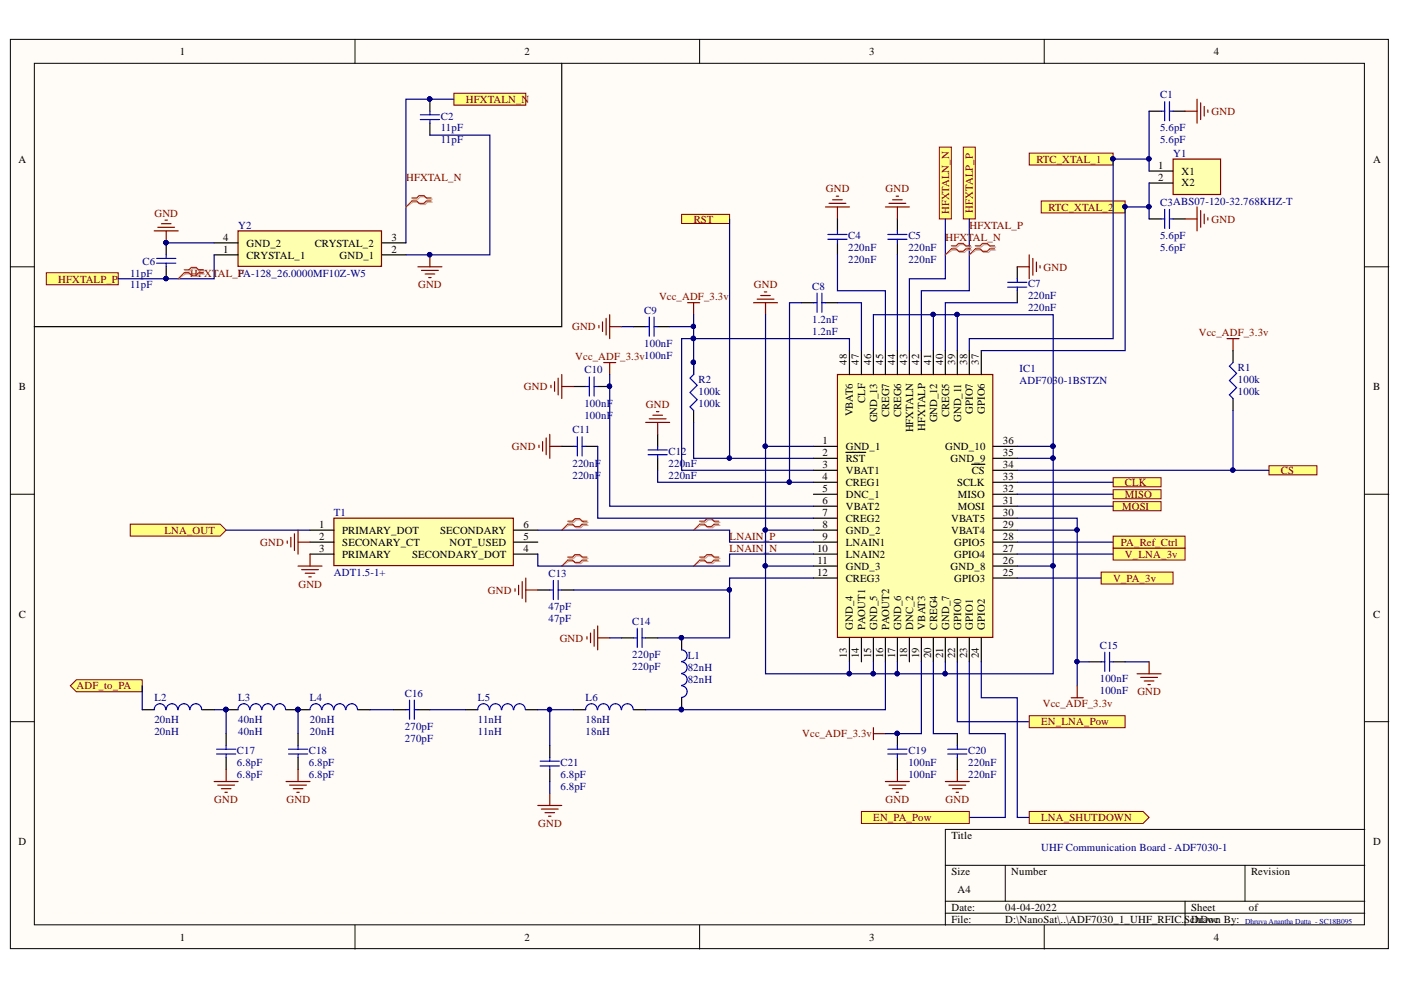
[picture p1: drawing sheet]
<svg xmlns="http://www.w3.org/2000/svg" width="297mm" height="210mm" viewBox="0 0 297 210" stroke-linecap="round" stroke-linejoin="round" font-family="sans-serif">
<g fill="#fffcf8" stroke="#000" stroke-width=".21">
<path d="M2.2 8.3h292.2v192.8h-292.2z"/>
<path d="M7.3 13.4h282v182.7h-282z"/>
</g>
<g fill="none" stroke="#000" stroke-width=".21">
<path d="M75.3 8.3v5.1M148.3 8.3v5.1M221.4 8.3v5.1M2.2 56.6h5.1M289.4 56.6h5.1M2.2 104.8h5.1M289.4 104.8h5.1M2.2 153h5.1M289.4 153h5.1M289.4 175.9h-89v20.3M75.3 196.2v5M148.3 196.2v5"/>
<path d="M200.4 183.5h89M200.4 191.1h89M200.4 193.6h89M213.1 183.5v7.6M221.4 196.2v5M251.3 191.1v5.1M264 183.5v7.6"/>
</g>
<g fill="none" stroke="#800000" stroke-width=".25">
<path d="M175 43.9h5.1M175.8 43.1h3.5M176.5 42.4h2.1M177.3 41.6h.5M177.6 43.9v2.5M187.7 43.9h5.1M188.5 43.1h3.5M189.2 42.4h2.1M190 41.6h.5M190.3 43.9v2.5M215.7 56.6h2.5M218.2 54v5.1"/>
<path d="M219 54.8v3.5M219.7 55.6v2M220.5 56.3v.5M119.1 79.4v5.1M127 69v.5M127.7 68.2v2.1M128 76.9h2.5M128.5 67.5v3.5M129.3 66.7v5.1M129.3 76.9v2.5M129.3 69.3h2.5M145.8 64.2h2.5"/>
<path d="M147.1 64.2v2.5M159.8 64.2h5M160.5 63.4h3.6M161.3 62.7h2M162.1 61.9h.5M162.3 64.2v2.5M114.3 94.4v.5M115 93.6v2.1M115.8 92.9v3.5M116.6 92.1v5.1M116.6 94.6h2.5M116.8 81.7v.5"/>
<path d="M117.6 80.9v2.1M118.3 80.2v3.5M119.1 81.9h2.5M136.9 89.6h5.1M137.7 88.8h3.5M138.4 88h2.1M139.2 87.3h.5M139.4 89.6v2.5M124.4 135v.5M125.2 134.2v2.1M126 133.5v3.5M126.7 132.7v5.1"/>
<path d="M126.7 135.2h2.6M45.4 165.7h5.1M46.2 166.5h3.5M46.9 167.2h2.1M47.7 168h.5M47.9 163.2v2.5M60.7 165.7h5M61.4 166.5h3.6M62.2 167.2h2M62.9 168h.5M63.2 163.2v2.5M114 170.8h5.1"/>
<path d="M114.8 171.5h3.5M115.5 172.3h2.1M116.3 173.1h.5M116.6 168.2v2.6M187.7 165.7h5.1M188.5 166.5h3.5M189.2 167.2h2.1M190 168h.5M190.3 163.2v2.5M200.4 165.7h5.1M201.2 166.5h3.5M202 167.2h2"/>
<path d="M202.7 168h.5M203 163.2v2.5"/>
</g>
<g fill="none" stroke="#000" stroke-width=".25">
<path d="M177.6 46.4v2.6M177.6 51.5v2.5M190.3 46.4v2.6M190.3 51.5v2.5M215.7 56.6v2.5M134.4 69.3h2.5M139.4 69.3h2.6M169.9 64.2h2.6M175 64.2h2.6M215.7 61.6v2.6M119.1 94.6h2.5M121.6 81.9h2.6"/>
<path d="M124.2 94.6h2.5M126.7 81.9h2.6M139.4 92.1v2.5M139.4 97.2v2.5M131.8 135.2h2.6M136.9 135.2h2.5M144.5 135.2v2.6M30.2 150.5h2.5M42.9 150.5h2.5M47.9 150.5h2.6M47.9 155.6v2.5M60.7 150.5h5"/>
<path d="M63.2 155.6v2.5M75.9 150.5h2.5M83.5 150.5h2.6M88.6 150.5h2.5M98.8 150.5h2.5M111.5 150.5h2.5M116.6 158.1v2.5M121.6 150.5h2.6M134.4 150.5h2.5M144.5 147.9v2.6M190.3 155.6v2.5M203 155.6v2.5"/>
<path d="M47.9 160.6v2.6M63.2 160.6v2.6M116.6 163.2v2.5M190.3 160.6v2.6M203 160.6v2.6"/>
</g>
<g fill="none" stroke="#00f" stroke-width=".25">
<path d="M175.5 49.7h4.1M175.5 50.7h4.1M177.6 49v.7M177.6 50.7v.8M188.2 49.7h4.1M188.2 50.7h4.1M190.3 49v.7M190.3 50.7v.8M213.6 59.9h4.1M215.7 59.1v.8M124.9 79.9v4.1M126 79.9v4.1"/>
<path d="M136.9 69.3h.8M137.7 67.2v4.1M138.7 67.2v4.1M138.7 69.3h.7M172.5 64.2h.7M173.2 62.2v4M174.3 62.2v4M174.3 64.2h.7M213.6 60.9h4.1M215.7 60.9v.7M121.6 94.6h.8M122.4 92.6v4.1"/>
<path d="M123.4 92.6v4.1M123.4 94.6h.8M124.2 81.9h.7M126 81.9h.7M137.4 95.4h4.1M137.4 96.4h4.1M139.4 94.6v.8M139.4 96.4v.8M134.4 135.2h.7M135.1 133.2v4.1M136.1 133.2v4.1M136.1 135.2h.8"/>
<path d="M144.5 137.8a1.23 1.23 0 0 1 1.2 1.2 1.23 1.23 0 0 1-1.2 1.2M35.1 150.5a1.22 1.22 0 0 0-1.2-1.3 1.22 1.22 0 0 0-1.2 1.3M37.7 150.5a1.22 1.22 0 0 0-1.2-1.3 1.22 1.22 0 0 0-1.3 1.3M40.2 150.5a1.22 1.22 0 0 0-1.2-1.3 1.22 1.22 0 0 0-1.2 1.3M42.8 150.5a1.23 1.23 0 0 0-1.3-1.3 1.23 1.23 0 0 0-1.2 1.3M45.9 158.9h4.1M45.9 159.9h4.1M47.9 158.1v.8M47.9 159.9v.7M52.9 150.5a1.23 1.23 0 0 0-1.2-1.3 1.23 1.23 0 0 0-1.2 1.3M55.5 150.5a1.22 1.22 0 0 0-1.3-1.3 1.22 1.22 0 0 0-1.2 1.3M58 150.5a1.22 1.22 0 0 0-1.2-1.3 1.22 1.22 0 0 0-1.2 1.3"/>
<path d="M60.5 150.5a1.22 1.22 0 0 0-1.2-1.3 1.22 1.22 0 0 0-1.2 1.3M61.2 158.9h4M61.2 159.9h4M63.2 158.1v.8M63.2 159.9v.7M68.2 150.5a1.22 1.22 0 0 0-1.2-1.3 1.22 1.22 0 0 0-1.3 1.3M70.7 150.5a1.22 1.22 0 0 0-1.2-1.3 1.22 1.22 0 0 0-1.2 1.3M73.3 150.5a1.23 1.23 0 0 0-1.3-1.3 1.23 1.23 0 0 0-1.2 1.3M75.8 150.5a1.22 1.22 0 0 0-1.2-1.3 1.22 1.22 0 0 0-1.2 1.3M86.1 150.5h.7M86.8 148.4v4.1M87.8 148.4v4.1"/>
<path d="M87.8 150.5h.8M103.8 150.5a1.23 1.23 0 0 0-1.3-1.3 1.23 1.23 0 0 0-1.2 1.3M106.3 150.5a1.23 1.23 0 0 0-1.2-1.3 1.23 1.23 0 0 0-1.3 1.3M108.8 150.5a1.22 1.22 0 0 0-1.2-1.3 1.22 1.22 0 0 0-1.2 1.3M111.4 150.5a1.22 1.22 0 0 0-1.2-1.3 1.22 1.22 0 0 0-1.3 1.3M126.6 150.5a1.23 1.23 0 0 0-1.2-1.3 1.23 1.23 0 0 0-1.2 1.3M129.2 150.5a1.22 1.22 0 0 0-1.3-1.3 1.22 1.22 0 0 0-1.2 1.3M131.7 150.5a1.22 1.22 0 0 0-1.2-1.3 1.22 1.22 0 0 0-1.2 1.3M134.3 150.5a1.23 1.23 0 0 0-1.3-1.3 1.23 1.23 0 0 0-1.2 1.3M144.5 140.3a1.22 1.22 0 0 1 1.2 1.2 1.22 1.22 0 0 1-1.2 1.3M144.5 142.9a1.22 1.22 0 0 1 1.2 1.2 1.22 1.22 0 0 1-1.2 1.2M144.5 145.4a1.23 1.23 0 0 1 1.2 1.2 1.23 1.23 0 0 1-1.2 1.3"/>
<path d="M188.2 158.9h4.1M188.2 159.9h4.1M190.3 158.1v.8M190.3 159.9v.7M200.9 158.9h4.1M200.9 159.9h4.1M203 158.1v.8M203 159.9v.7M114.5 162.4h4.1M114.5 161.4h4.1M116.6 160.6v.8M116.6 162.4v.8"/>
</g>
<g fill="#000080" stroke="#000080" stroke-width=".21">
<circle cx="144.5" cy="135.2" r=".46"/>
<circle cx="144.5" cy="150.4" r=".46"/>
<circle cx="47.9" cy="150.4" r=".47"/>
<circle cx="63.1" cy="150.4" r=".46"/>
<circle cx="129.2" cy="81.9" r=".46"/>
<circle cx="190.2" cy="155.5" r=".46"/>
</g>
<g fill="#ffff80" stroke="#800000" stroke-width=".21">
<path d="M236 106.4h10.2v1.9h-10.2z" fill-rule="evenodd"/>
<path d="M236 103.8h10.2v2h-10.2z" fill-rule="evenodd"/>
<path d="M269 98.8h10.2v1.9h-10.2z" fill-rule="evenodd"/>
<path d="M236 101.3h10.2v1.9h-10.2z" fill-rule="evenodd"/>
<path d="M144.5 45.5h10.2v1.9h-10.2z" fill-rule="evenodd"/>
<path d="M9.8 57.8h15.3v2.6h-15.3z" fill-rule="evenodd"/>
<path d="M96.2 19.8h15.3v2.5h-15.3z" fill-rule="evenodd"/>
</g>
<path d="M91.1 21v2.6M91.1 26.1v2.6M35.2 51.5v2.5M35.2 56.6v2.5" fill="none" stroke="#000" stroke-width=".25"/>
<g fill="#000080" stroke="#000080" stroke-width=".21">
<circle cx="35.2" cy="51.4" r=".46"/>
<circle cx="35.2" cy="59.1" r=".46"/>
<circle cx="91.1" cy="21" r=".46"/>
</g>
<path d="M89.1 24.3h4.1M89.1 25.4h4.1M91.1 23.6v.7M91.1 25.4v.7M33.2 55.8h4.1M33.2 54.8h4.1M35.2 54v.8M35.2 55.8v.8" fill="none" stroke="#00f" stroke-width=".25"/>
<g fill="#ffff80" stroke="#800000" stroke-width=".21">
<path d="M236 116.2h15.3v2.6h-15.3z" fill-rule="evenodd"/>
<path d="M233.5 121.3h15.2v2.5h-15.2z" fill-rule="evenodd"/>
</g>
<path d="M185.2 154.3v2.5M185.2 155.6h2.5" fill="none" stroke="#800000" stroke-width=".25"/>
<path d="M230.9 140.3h2.6M236 140.3h2.6" fill="none" stroke="#000" stroke-width=".25"/>
<path d="M234.2 138.3v4.1M235.2 138.3v4.1M233.5 140.3h.7M235.2 140.3h.8" fill="none" stroke="#00f" stroke-width=".25"/>
<g fill="#ffff80" stroke="#800000" stroke-width=".21">
<path d="M199.2 31.2h2.5v15.2h-2.5z" fill-rule="evenodd"/>
<path d="M204.2 31.2h2.6v15.2h-2.6z" fill-rule="evenodd"/>
</g>
<path d="M177.6 79.4h32.9v55.7h-32.9z" fill="#ffffb0" stroke="#800000" stroke-width=".25"/>
<g fill="none" stroke="#000" stroke-width=".25">
<path d="M180.1 74.3v5.1M182.6 74.3v5.1M185.2 74.3v5.1M187.7 74.3v5.1M190.3 74.3v5.1M192.8 74.3v5.1M195.3 74.3v5.1M197.9 74.3v5.1M200.4 74.3v5.1M203 74.3v5.1M205.5 74.3v5.1M208.1 74.3v5.1"/>
<path d="M172.5 94.6h5.1M172.5 97.2h5.1M172.5 99.7h5.1M179.3 95.9h4.3M206 98.4h2.8M210.6 94.6h5.1M210.6 97.2h5.1M210.6 99.7h5.1M172.5 102.3h5.1M172.5 104.8h5.1M172.5 107.3h5.1M172.5 109.9h5.1"/>
<path d="M172.5 112.4h5.1M172.5 114.9h5.1M172.5 117.5h5.1M210.6 102.3h5.1M210.6 104.8h5.1M210.6 107.3h5.1M210.6 109.9h5.1M210.6 112.4h5.1M210.6 114.9h5.1M210.6 117.5h5.1M114 125.1h2.6M119.1 125.1h2.5"/>
<path d="M172.5 120h5.1M172.5 122.6h5.1M180.1 135.2v5.1M182.6 135.2v5.1M185.2 135.2v5.1M187.7 135.2v5.1M190.3 135.2v5.1M192.8 135.2v5.1M195.3 135.2v5.1M197.9 135.2v5.1M200.4 135.2v5.1M203 135.2v5.1"/>
<path d="M205.5 135.2v5.1M208.1 135.2v5.1M210.6 120h5.1M210.6 122.6h5.1"/>
</g>
<path d="M148.6 110.8h1l.5-.6h1l.5 .6h1.1M148.6 111.4h1l.5 .5h1l.5-.5h1.1M148.6 118.4h1l.5-.5h1l.5 .5h1.1M148.6 119h1l.5 .5h1l.5-.5h1.1" fill="none" stroke="#d0a19e" stroke-width=".25"/>
<path d="M148.6 111.4l-1.5 1M148.6 119l-1.5 1" fill="none" stroke="#d0a19e" stroke-width=".21"/>
<path d="M148.3 110.5h1l.6-.5h1l.5 .5h1M148.3 111.1h1l.6 .5h1l.5-.5h1M148.3 118.1h1l.6-.5h1l.5 .5h1M148.3 118.8h1l.6 .5h1l.5-.5h1" fill="none" stroke="#f00" stroke-width=".25"/>
<path d="M148.3 111.1l-1.2 1.3M148.3 118.8l-1.2 1.2" fill="none" stroke="#f00" stroke-width=".21"/>
<path d="M116.6 125.1h.7M117.3 123.1v4M118.3 123.1v4M118.3 125.1h.8" fill="none" stroke="#00f" stroke-width=".25"/>
<path d="M260.2 71.8h2.5M261.4 71.8v2.5M109.2 124.8v.5M110 124.1v2M110.7 123.3v3.6M111.5 122.6v5M111.5 125.1h2.5M241.1 142.9h5.1M241.9 143.6h3.5M242.6 144.4h2M243.4 145.1h.5M243.6 140.3v2.6" fill="none" stroke="#800000" stroke-width=".25"/>
<path d="M248.7 33.7h10.1v7.5h-10.1z" fill="#ffffb0" stroke="#800000" stroke-width=".25"/>
<path d="M243.6 36.3h5.1M243.6 38.8h5.1M243.6 23.6h2.6M248.7 23.6h2.6M243.6 46.4h2.6M248.7 46.4h2.6" fill="none" stroke="#000" stroke-width=".25"/>
<path d="M246.2 23.6h.7M246.9 21.5v4.1M248 21.5v4.1M248 23.6h.7M246.2 46.4h.7M246.9 44.4v4M248 44.4v4M248 46.4h.7" fill="none" stroke="#00f" stroke-width=".25"/>
<path d="M251.3 23.6h2.5M253.8 21v5.1M254.6 21.8v3.6M255.3 22.6v2M256.1 23.3v.5M251.3 46.4h2.5M253.8 43.9v5.1M254.6 44.6v3.6M255.3 45.4v2M256.1 46.2v.5" fill="none" stroke="#800000" stroke-width=".25"/>
<path d="M50.5 49h30.4v7.5h-30.4z" fill="#ffffb0" stroke="#800000" stroke-width=".25"/>
<path d="M45.4 54h5.1M45.4 51.5h5.1M81 54h5.1M81 51.5h5.1" fill="none" stroke="#000" stroke-width=".25"/>
<path d="M32.7 49h5.1M33.5 48.2h3.5M34.2 47.4h2.1M35 46.7h.5M35.2 49v2.5M88.6 56.6h5.1M89.4 57.3h3.5M90.1 58.1h2.1M90.9 58.9h.5M91.1 54v2.6" fill="none" stroke="#800000" stroke-width=".25"/>
<g fill="#000080" stroke="#000080" stroke-width=".21">
<circle cx="35.2" cy="51.4" r=".46"/>
<circle cx="91.1" cy="54" r=".47"/>
</g>
<g fill="#ffff80" stroke="#800000" stroke-width=".21">
<path d="M14.9 145.4l1.3-1.3h14v2.6h-14z" fill-rule="evenodd"/>
<path d="M218.2 32.5h17.8v2.5h-17.8z" fill-rule="evenodd"/>
</g>
<circle cx="236" cy="33.7" r=".46" fill="#000080" stroke="#000080" stroke-width=".21"/>
<path d="M220.8 42.6h17.8v2.5h-17.8z" fill-rule="evenodd" fill="#ffff80" stroke="#800000" stroke-width=".21"/>
<circle cx="238.5" cy="43.8" r=".46" fill="#000080" stroke="#000080" stroke-width=".21"/>
<path d="M70.8 109.9h38v10h-38z" fill="#ffffb0" stroke="#800000" stroke-width=".25"/>
<path d="M65.7 112.4h5.1M65.7 114.9h5.1M65.7 117.5h5.1M108.9 112.4h5.1M108.9 114.9h5.1M108.9 117.5h5.1" fill="none" stroke="#000" stroke-width=".25"/>
<path d="M60.9 114.7v.5M61.7 113.9v2.1M62.4 113.2v3.5M63.2 112.4v5.1M63.2 114.9h2.5M65.7 117.5v2.5M63.2 120h5.1M64 120.8h3.5M64.7 121.5h2.1M65.5 122.3h.5" fill="none" stroke="#800000" stroke-width=".25"/>
<path d="M27.6 111.1h19.1l1.2 1.3-1.2 1.3h-19.1z" fill-rule="evenodd" fill="#ffff80" stroke="#800000" stroke-width=".21"/>
<path d="M119.1 13.4v55.9h-111.8M147.1 76.9v2.5M261.4 74.3v2.6M147.1 87v2.6M261.4 84.5v2.5" fill="none" stroke="#000" stroke-width=".25"/>
<g fill="#000080" stroke="#000080" stroke-width=".21">
<circle cx="147" cy="76.8" r=".46"/>
<circle cx="162.2" cy="94.6" r=".47"/>
<circle cx="162.3" cy="112.4" r=".46"/>
<circle cx="162.3" cy="120" r=".46"/>
<circle cx="180" cy="142.8" r=".46"/>
<circle cx="190.2" cy="142.8" r=".46"/>
<circle cx="185.1" cy="142.8" r=".46"/>
<circle cx="200.4" cy="142.8" r=".46"/>
<circle cx="223.2" cy="94.6" r=".47"/>
<circle cx="223.2" cy="97.1" r=".46"/>
<circle cx="223.2" cy="120" r=".46"/>
<circle cx="197.8" cy="66.7" r=".46"/>
<circle cx="202.9" cy="66.7" r=".46"/>
<circle cx="154.6" cy="125.1" r=".46"/>
<circle cx="144.5" cy="135.2" r=".46"/>
<circle cx="144.5" cy="150.4" r=".46"/>
<circle cx="116.5" cy="150.4" r=".46"/>
<circle cx="63.1" cy="150.4" r=".46"/>
<circle cx="47.9" cy="150.4" r=".47"/>
<circle cx="147" cy="71.8" r=".46"/>
<circle cx="147" cy="69.2" r=".46"/>
<circle cx="167.3" cy="102.2" r=".46"/>
<circle cx="129.2" cy="81.9" r=".46"/>
<circle cx="190.2" cy="155.5" r=".46"/>
<circle cx="261.4" cy="99.7" r=".46"/>
<circle cx="228.3" cy="140.3" r=".46"/>
<circle cx="228.3" cy="112.4" r=".46"/>
<circle cx="35.2" cy="59.1" r=".46"/>
<circle cx="91.1" cy="21" r=".46"/>
<circle cx="91.1" cy="54" r=".47"/>
<circle cx="236" cy="33.7" r=".46"/>
<circle cx="243.6" cy="33.7" r=".46"/>
<circle cx="238.5" cy="43.8" r=".46"/>
<circle cx="243.6" cy="43.8" r=".46"/>
<circle cx="35.2" cy="51.4" r=".46"/>
<circle cx="154.6" cy="97.1" r=".46"/>
</g>
<path d="M147.1 79.4l-.8 .8 1.5 1.5-1.5 1.5 1.5 1.5-1.5 1.6 .8 .7M261.4 76.9l-.7 .7 1.5 1.6-1.5 1.5 1.5 1.5-1.5 1.5 .7 .8" fill="none" stroke="#00f" stroke-width=".25"/>
<path d="M202 52.4h1l.5-.5h1l.5 .5h1M202 53h1l.5 .5h1l.5-.5h1M207 52.4h1.1l.5-.5h1l.5 .5h1M207 53h1.1l.5 .5h1l.5-.5h1M120.6 110.8h1l.6-.6h1l.5 .6h1M120.6 111.4h1l.6 .5h1l.5-.5h1M120.6 118.4h1l.6-.5h1l.5 .5h1M120.6 119h1l.6 .5h1l.5-.5h1" fill="none" stroke="#d0a19e" stroke-width=".25"/>
<path d="M202 53l-1.6 1M207 53l-1.5 1M120.6 111.4l-1.5 1M120.6 119l-1.5 1" fill="none" stroke="#d0a19e" stroke-width=".21"/>
<path d="M201.7 52.1h1l.5-.5h1l.5 .5h1.1M201.7 52.8h1l.5 .5h1l.5-.5h1.1M206.8 52.1h1l.5-.5h1l.5 .5h1M206.8 52.8h1l.5 .5h1l.5-.5h1M120.4 110.5h1l.5-.5h1l.5 .5h1M120.4 111.1h1l.5 .5h1l.5-.5h1M120.4 118.1h1l.5-.5h1l.5 .5h1M120.4 118.8h1l.5 .5h1l.5-.5h1" fill="none" stroke="#f00" stroke-width=".25"/>
<path d="M201.7 52.8l-1.3 1.2M206.8 52.8l-1.3 1.2M120.4 111.1l-1.3 1.3M120.4 118.8l-1.3 1.2" fill="none" stroke="#f00" stroke-width=".21"/>
<g fill="none" stroke="#000080" stroke-width=".25">
<path d="M91.1 28.7h12.8v25.3h-17.8M96.2 21h-10.1v30.5M243.6 33.7h-7.6v38.1h-30.5v2.5M243.6 38.8v7.6M243.6 23.6v12.7M35.2 51.5h10.2M45.4 54v5.1h-20.3M154.7 46.4v50.8M177.6 54v7.6h10.1v12.7M190.3 54v20.3M200.4 46.4v12.7h-7.6v15.2M205.5 46.4v15.2h-10.2v12.7"/>
<path d="M243.6 43.9h-5v30.4h-30.5M129.3 79.4v27.9h43.2M131.8 69.3h2.6M142 69.3h5.1M147.1 66.7v12.7M162.3 66.7v27.9h10.2M169.9 64.2h-2.5v38.1M177.6 64.2h5v10.1M180.1 74.3v-2.5h-35.6v27.9h28M197.9 74.3v-7.6h5.1v7.6M197.9 66.7h-12.7v7.6M203 66.7h20.3v27.9"/>
<path d="M215.7 64.2h-15.3v10.1M126.7 94.6v15.3h45.8M139.4 99.7v2.6h33.1M147.1 89.6v7.6h25.4M162.3 94.6v17.8h10.2M215.7 94.6h7.6v2.6h-7.6M215.7 99.7h53.3M223.3 97.2v22.8h-7.6M261.4 87v12.7M47.9 112.4h17.8M114 112.4h40.7v2.5h17.8M114 117.5v2.5h40.7v-2.5h17.8"/>
<path d="M162.3 112.4v7.6h10.2M215.7 109.9h12.7v2.5h-12.7M215.7 102.3h20.3M215.7 104.8h20.3M215.7 107.3h20.3M215.7 117.5h20.3M215.7 114.9h20.3M228.4 112.4v33M121.6 125.1h33.1M129.3 135.2h2.5M162.3 120v22.9h22.9v-2.6M172.5 122.6h-17.8v12.6h-15.3"/>
<path d="M215.7 122.6h17.8M223.3 120v22.9h-22.9M30.2 145.4v5.1M45.4 150.5h2.5v5.1M63.2 150.5v5.1M78.4 150.5h5.1M91.1 150.5h7.7M114 150.5h7.6M116.6 150.5v7.6M180.1 140.3v2.6M187.7 140.3v10.2h-50.8M190.3 140.3v2.6h-5.1"/>
<path d="M195.3 140.3v15.3h-7.6M197.9 140.3v15.3h5.1M200.4 140.3v2.6h-10.1M203 140.3v12.7h15.2M205.5 140.3v15.3h7.6v17.7h-7.6M208.1 140.3v7.6h7.6v25.4h2.5M228.4 140.3h2.5M238.6 140.3h5M116.6 165.7v2.5"/>
</g>
<path d="M218.2 172h24.2l1.2 1.3-1.2 1.3h-24.2z" fill-rule="evenodd" fill="#ffff80" stroke="#800000" stroke-width=".21"/>
<path d="M39.3 57.5h1l.5-.6h1l.6 .6h1M39.3 58.1h1l.5 .5h1l.6-.5h1M87.6 42.2h1l.5-.5h1l.5 .5h1.1M87.6 42.9h1l.5 .5h1l.5-.5h1.1" fill="none" stroke="#d0a19e" stroke-width=".25"/>
<path d="M39.3 58.1l-1.5 1M87.6 42.9l-1.5 1" fill="none" stroke="#d0a19e" stroke-width=".21"/>
<path d="M39 57.2h1.1l.5-.5h1l.5 .5h1M39 57.8h1.1l.5 .5h1l.5-.5h1M87.3 42h1.1l.5-.5h1l.5 .5h1M87.3 42.6h1.1l.5 .5h1l.5-.5h1" fill="none" stroke="#f00" stroke-width=".25"/>
<path d="M39 57.8l-1.2 1.3M87.3 42.6l-1.2 1.3" fill="none" stroke="#f00" stroke-width=".21"/>
<path d="M236 113.7h15.3v2.5h-15.3z" fill-rule="evenodd" fill="#ffff80" stroke="#800000" stroke-width=".21"/>
<path d="M227.1 147.9h2.6M228.4 145.4v2.5" fill="none" stroke="#800000" stroke-width=".25"/>
<g fill="#ffff80" stroke="#800000" stroke-width=".21">
<path d="M218.2 151.7h20.4v2.6h-20.4z" fill-rule="evenodd"/>
<path d="M182.6 172h22.9v2.6h-22.9z" fill-rule="evenodd"/>
</g>
<g font-size="2.3">
<text x="38.1" y="11.7">1</text>
<text x="111.2" y="11.7">2</text>
<text x="184.3" y="11.7">3</text>
<text x="257.4" y="11.7">4</text>
<text x="3.9" y="34.5">A</text>
<text x="245.5" y="35.7">1</text>
<text x="291.1" y="34.5">A</text>
<text x="245.5" y="38.3">2</text>
<text x="250.5" y="37">X1</text>
<text x="250.5" y="39.5">X2</text>
<text x="47.3" y="53.6">1</text>
<text x="47.3" y="51">4</text>
<text x="52.3" y="52.3">GND_2</text>
<text x="66.7" y="52.3">CRYSTAL_2</text>
<text x="83" y="53.6">2</text>
<text x="83" y="51">3</text>
<text x="52.3" y="54.8">CRYSTAL_1</text>
<text x="72" y="54.8">GND_1</text>
<text x="179.6" y="77.4" transform="rotate(-90 179.6 77.4)">48</text>
<text x="182.1" y="77.4" transform="rotate(-90 182.1 77.4)">47</text>
<text x="184.7" y="77.4" transform="rotate(-90 184.7 77.4)">46</text>
<text x="187.3" y="77.4" transform="rotate(-90 187.3 77.4)">45</text>
<text x="189.8" y="77.4" transform="rotate(-90 189.8 77.4)">44</text>
<text x="192.3" y="77.4" transform="rotate(-90 192.3 77.4)">43</text>
<text x="194.9" y="77.4" transform="rotate(-90 194.9 77.4)">42</text>
<text x="197.4" y="77.4" transform="rotate(-90 197.4 77.4)">41</text>
<text x="199.9" y="77.4" transform="rotate(-90 199.9 77.4)">40</text>
<text x="202.5" y="77.4" transform="rotate(-90 202.5 77.4)">39</text>
<text x="205" y="77.4" transform="rotate(-90 205 77.4)">38</text>
<text x="207.6" y="77.4" transform="rotate(-90 207.6 77.4)">37</text>
<text x="4" y="82.7">B</text>
<text x="291.1" y="82.7">B</text>
<text x="180.8" y="88.3" transform="rotate(-90 180.8 88.3)">VBAT6</text>
<text x="183.5" y="85.4" transform="rotate(-90 183.5 85.4)">CLF</text>
<text x="186" y="89.6" transform="rotate(-90 186 89.6)">GND_13</text>
<text x="188.5" y="88.5" transform="rotate(-90 188.5 88.5)">CREG7</text>
<text x="191.1" y="88.5" transform="rotate(-90 191.1 88.5)">CREG6</text>
<text x="198.7" y="89.6" transform="rotate(-90 198.7 89.6)">GND_12</text>
<text x="201.2" y="88.5" transform="rotate(-90 201.2 88.5)">CREG5</text>
<text x="203.8" y="89.5" transform="rotate(-90 203.8 89.5)">GND_11</text>
<text x="206.3" y="87.7" transform="rotate(-90 206.3 87.7)">GPIO7</text>
<text x="208.8" y="87.7" transform="rotate(-90 208.8 87.7)">GPIO6</text>
<text x="174.4" y="94.1">1</text>
<text x="179.3" y="95.4">GND_1</text>
<text x="193.6" y="91.7" transform="rotate(-90 193.6 91.7)">HFXTALN</text>
<text x="196.1" y="91.3" transform="rotate(-90 196.1 91.3)">HFXTALP</text>
<text x="200.4" y="95.4">GND_10</text>
<text x="212.6" y="94.1">36</text>
<text x="174.4" y="96.6">2</text>
<text x="174.4" y="99.2">3</text>
<text x="174.4" y="101.7">4</text>
<text x="179.3" y="97.9">RST</text>
<text x="179.3" y="100.4">VBAT1</text>
<text x="201.6" y="97.9">GND_9</text>
<text x="206" y="100.4">CS</text>
<text x="212.6" y="96.6">35</text>
<text x="212.6" y="99.2">34</text>
<text x="212.6" y="101.7">33</text>
<text x="174.4" y="104.3">5</text>
<text x="174.4" y="106.9">6</text>
<text x="179.3" y="103">CREG1</text>
<text x="179.3" y="105.6">DNC_1</text>
<text x="202.9" y="103">SCLK</text>
<text x="203.1" y="105.6">MISO</text>
<text x="212.6" y="104.3">32</text>
<text x="212.6" y="106.9">31</text>
<text x="67.7" y="111.9">1</text>
<text x="72.6" y="113.2">PRIMARY_DOT</text>
<text x="93.3" y="113.2">SECONDARY</text>
<text x="111" y="111.9">6</text>
<text x="174.4" y="109.4">7</text>
<text x="174.4" y="111.9">8</text>
<text x="179.3" y="108.1">VBAT2</text>
<text x="179.3" y="110.7">CREG2</text>
<text x="179.3" y="113.2">GND_2</text>
<text x="201.6" y="110.7">VBAT5</text>
<text x="201.6" y="113.2">VBAT4</text>
<text x="203.1" y="108.1">MOSI</text>
<text x="212.6" y="109.4">30</text>
<text x="212.6" y="111.9">29</text>
<text x="67.7" y="114.5">2</text>
<text x="67.7" y="117">3</text>
<text x="72.6" y="115.7">SECONARY_CT</text>
<text x="72.6" y="118.3">PRIMARY</text>
<text x="87.4" y="118.3">SECONDARY_DOT</text>
<text x="95.3" y="115.7">NOT_USED</text>
<text x="111" y="117">4</text>
<text x="111" y="114.5">5</text>
<text x="173.2" y="117">10</text>
<text x="173.3" y="119.5">11</text>
<text x="174.4" y="114.5">9</text>
<text x="179.3" y="115.7">LNAIN1</text>
<text x="179.3" y="118.3">LNAIN2</text>
<text x="202.3" y="115.7">GPIO5</text>
<text x="202.3" y="118.3">GPIO4</text>
<text x="212.6" y="114.5">28</text>
<text x="212.6" y="117">27</text>
<text x="212.6" y="119.5">26</text>
<text x="173.2" y="122.1">12</text>
<text x="179.3" y="120.8">GND_3</text>
<text x="179.3" y="123.3">CREG3</text>
<text x="201.6" y="120.8">GND_8</text>
<text x="202.3" y="123.3">GPIO3</text>
<text x="212.6" y="122.1">25</text>
<text x="4" y="130.9">C</text>
<text x="291.1" y="130.9">C</text>
<text x="180.8" y="133.5" transform="rotate(-90 180.8 133.5)">GND_4</text>
<text x="183.5" y="133.5" transform="rotate(-90 183.5 133.5)">PAOUT1</text>
<text x="186" y="133.5" transform="rotate(-90 186 133.5)">GND_5</text>
<text x="188.5" y="133.5" transform="rotate(-90 188.5 133.5)">PAOUT2</text>
<text x="191.1" y="133.5" transform="rotate(-90 191.1 133.5)">GND_6</text>
<text x="193.6" y="133.5" transform="rotate(-90 193.6 133.5)">DNC_2</text>
<text x="196.1" y="133.5" transform="rotate(-90 196.1 133.5)">VBAT3</text>
<text x="198.7" y="133.5" transform="rotate(-90 198.7 133.5)">CREG4</text>
<text x="201.2" y="133.5" transform="rotate(-90 201.2 133.5)">GND_7</text>
<text x="203.8" y="133.5" transform="rotate(-90 203.8 133.5)">GPIO0</text>
<text x="206.3" y="133.5" transform="rotate(-90 206.3 133.5)">GPIO1</text>
<text x="208.8" y="133.5" transform="rotate(-90 208.8 133.5)">GPIO2</text>
<text x="179.6" y="139.6" transform="rotate(-90 179.6 139.6)">13</text>
<text x="182.1" y="139.6" transform="rotate(-90 182.1 139.6)">14</text>
<text x="184.7" y="139.6" transform="rotate(-90 184.7 139.6)">15</text>
<text x="187.3" y="139.6" transform="rotate(-90 187.3 139.6)">16</text>
<text x="189.8" y="139.6" transform="rotate(-90 189.8 139.6)">17</text>
<text x="192.3" y="139.6" transform="rotate(-90 192.3 139.6)">18</text>
<text x="194.9" y="139.6" transform="rotate(-90 194.9 139.6)">19</text>
<text x="197.4" y="139.6" transform="rotate(-90 197.4 139.6)">20</text>
<text x="199.9" y="139.6" transform="rotate(-90 199.9 139.6)">21</text>
<text x="202.5" y="139.6" transform="rotate(-90 202.5 139.6)">22</text>
<text x="205" y="139.6" transform="rotate(-90 205 139.6)">23</text>
<text x="207.6" y="139.6" transform="rotate(-90 207.6 139.6)">24</text>
<text x="3.9" y="179.2">D</text>
<text x="201.7" y="177.9">Title</text>
<text x="291.1" y="179.2">D</text>
<text x="201.7" y="185.5">Size</text>
<text x="214.4" y="185.5">Number</text>
<text x="265.2" y="185.5">Revision</text>
<text x="203" y="189.3">A4</text>
<text x="201.7" y="193.1">Date:</text>
<text x="201.7" y="195.7">File:</text>
<text x="213.1" y="193.1">04-04-2022</text>
<text x="213.1" y="195.7">D:\NanoSat\..\ADF7030_1_UHF_RFIC.SchDoc</text>
<text x="252.6" y="193.1">Sheet</text>
<text x="252.6" y="195.7">Drawn By:</text>
<text x="264.8" y="193.1">of</text>
<text x="38.1" y="199.5">1</text>
<text x="111.2" y="199.5">2</text>
<text x="184.3" y="199.5">3</text>
<text x="257.4" y="199.5">4</text>
</g>
<g font-size="2.3" fill="#800000">
<text x="98.8" y="21.8">HFXTALN_N</text>
<text x="256.9" y="24.3">GND</text>
<text x="219.7" y="34.5">RTC_XTAL_1</text>
<text x="86.1" y="38.3">HFXTAL_N</text>
<text x="175.1" y="40.8">GND</text>
<text x="187.8" y="40.8">GND</text>
<text x="32.7" y="46">GND</text>
<text x="147.1" y="47.2">RST</text>
<text x="201.2" y="45.5" transform="rotate(-90 201.2 45.5)">HFXTALN_N</text>
<text x="206.3" y="45.1" transform="rotate(-90 206.3 45.1)">HFXTALP_P</text>
<text x="222.3" y="44.7">RTC_XTAL_2</text>
<text x="256.9" y="47.2">GND</text>
<text x="200.5" y="51">HFXTAL_N</text>
<text x="205.5" y="48.5">HFXTAL_P</text>
<text x="12.3" y="59.9">HFXTALP_P</text>
<text x="40.3" y="58.6">HFXTAL_PA-128_26.0000MF10Z-W5</text>
<text x="221.3" y="57.4">GND</text>
<text x="88.6" y="61.2">GND</text>
<text x="139.7" y="63.7">Vcc_ADF_3.3v</text>
<text x="159.9" y="61.2">GND</text>
<text x="121.3" y="70">GND</text>
<text x="254.2" y="71.3">Vcc_ADF_3.3v</text>
<text x="122" y="76.4">Vcc_ADF_3.3v100nF</text>
<text x="111.1" y="82.7">GND</text>
<text x="136.9" y="86.5">GND</text>
<text x="108.5" y="95.4">GND</text>
<text x="271.6" y="100.4">CS</text>
<text x="238.5" y="105.6">MISO</text>
<text x="238.5" y="103">CLK</text>
<text x="34.8" y="113.2">LNA_OUT</text>
<text x="237.9" y="108.1">MOSI</text>
<text x="55.1" y="115.7">GND</text>
<text x="154.7" y="114.5">LNAIN_P</text>
<text x="154.7" y="117">LNAIN_N</text>
<text x="237.7" y="115.7">PA_Ref_Ctrl</text>
<text x="238.5" y="118.3">V_LNA_3v</text>
<text x="63.3" y="124.6">GND</text>
<text x="103.4" y="125.9">GND</text>
<text x="236" y="123.3">V_PA_3v</text>
<text x="118.7" y="136">GND</text>
<text x="16.2" y="146.2">ADF_to_PA</text>
<text x="221.1" y="150">Vcc_ADF_3.3v</text>
<text x="241.1" y="147.4">GND</text>
<text x="220.8" y="153.8">EN_LNA_Pow</text>
<text x="170.1" y="156.3">Vcc_ADF_3.3v</text>
<text x="45.4" y="170.3">GND</text>
<text x="60.7" y="170.3">GND</text>
<text x="187.8" y="170.3">GND</text>
<text x="200.5" y="170.3">GND</text>
<text x="114.1" y="175.4">GND</text>
<text x="185.1" y="174.1">EN_PA_Pow</text>
<text x="220.8" y="174.1">LNA_SHUTDOWN</text>
</g>
<g font-size="2.3" fill="#000080">
<text x="246" y="20.8">C1</text>
<text x="93.5" y="25.3">C2</text>
<text x="93.5" y="27.9">11pF</text>
<text x="246" y="27.9">5.6pF</text>
<text x="93.5" y="30.4">11pF</text>
<text x="246" y="30.4">5.6pF</text>
<text x="248.8" y="33.2">Y1</text>
<text x="246" y="43.7">C3ABS07-120-32.768KHZ-T</text>
<text x="50.5" y="48.5">Y2</text>
<text x="179.8" y="50.8">C4</text>
<text x="179.8" y="53.3">220nF</text>
<text x="192.6" y="50.8">C5</text>
<text x="192.6" y="53.3">220nF</text>
<text x="246" y="53.3">5.6pF</text>
<text x="246" y="50.8">5.6pF</text>
<text x="27.6" y="58.6">11pF</text>
<text x="30.2" y="56.1">C6</text>
<text x="50.5" y="58.6">F</text>
<text x="179.8" y="55.8">220nF</text>
<text x="192.6" y="55.8">220nF</text>
<text x="27.6" y="61.2">11pF</text>
<text x="172.2" y="61.4">C8</text>
<text x="218" y="66">220nF</text>
<text x="218" y="60.9">C7</text>
<text x="218" y="63.4">220nF</text>
<text x="136.6" y="66.5">C9</text>
<text x="172.2" y="71.1">1.2nF</text>
<text x="172.2" y="68.5">1.2nF</text>
<text x="136.6" y="73.6">100nF</text>
<text x="123.9" y="79.2">C10</text>
<text x="148.1" y="81.2">R2</text>
<text x="148.1" y="83.7">100k</text>
<text x="216.2" y="78.9">IC1</text>
<text x="216.2" y="81.4">ADF7030-1BSTZN</text>
<text x="262.5" y="83.7">100k</text>
<text x="262.5" y="78.7">R1</text>
<text x="262.5" y="81.2">100k</text>
<text x="123.9" y="88.8">100nF</text>
<text x="123.9" y="86.3">100nF</text>
<text x="148.1" y="86.3">100k</text>
<text x="121.4" y="91.8">C11</text>
<text x="121.4" y="101.5">220nF</text>
<text x="121.4" y="98.9">220nF</text>
<text x="141.8" y="101.5">220nF</text>
<text x="141.8" y="96.4">C12</text>
<text x="141.8" y="98.9">220nF</text>
<text x="70.8" y="109.4">T1</text>
<text x="70.8" y="122.1">ADT1.5-1+</text>
<text x="116.3" y="122.3">C13</text>
<text x="116.3" y="132">47pF</text>
<text x="116.3" y="129.4">47pF</text>
<text x="134.1" y="132.5">C14</text>
<text x="233.2" y="137.5">C15</text>
<text x="134.1" y="142.1">220pF</text>
<text x="134.1" y="139.6">220pF</text>
<text x="145.8" y="139.8">L1</text>
<text x="145.8" y="142.4">82nH</text>
<text x="32.7" y="148.7">L2</text>
<text x="50.5" y="148.7">L3</text>
<text x="65.7" y="148.7">L4</text>
<text x="85.8" y="147.7">C16</text>
<text x="101.3" y="148.7">L5</text>
<text x="124.2" y="148.7">L6</text>
<text x="145.8" y="144.9">82nH</text>
<text x="233.2" y="147.2">100nF</text>
<text x="233.2" y="144.6">100nF</text>
<text x="32.7" y="155.8">20nH</text>
<text x="32.7" y="153.3">20nH</text>
<text x="50.5" y="155.8">40nH</text>
<text x="50.5" y="153.3">40nH</text>
<text x="65.7" y="155.8">20nH</text>
<text x="65.7" y="153.3">20nH</text>
<text x="85.8" y="154.8">270pF</text>
<text x="101.3" y="155.8">11nH</text>
<text x="101.3" y="153.3">11nH</text>
<text x="124.2" y="155.8">18nH</text>
<text x="124.2" y="153.3">18nH</text>
<text x="50.2" y="159.8">C17</text>
<text x="65.5" y="159.8">C18</text>
<text x="85.8" y="157.3">270pF</text>
<text x="192.6" y="159.8">C19</text>
<text x="205.3" y="159.8">C20</text>
<text x="50.2" y="165">6.8pF</text>
<text x="50.2" y="162.4">6.8pF</text>
<text x="65.5" y="165">6.8pF</text>
<text x="65.5" y="162.4">6.8pF</text>
<text x="118.8" y="167.5">6.8pF</text>
<text x="118.8" y="162.4">C21</text>
<text x="118.8" y="165">6.8pF</text>
<text x="192.6" y="165">100nF</text>
<text x="192.6" y="162.4">100nF</text>
<text x="205.3" y="165">220nF</text>
<text x="205.3" y="162.4">220nF</text>
<text x="220.8" y="180.5">UHF Communication Board - ADF7030-1</text>
</g>
<text font-size="1.6" fill="#000080" x="264" y="195.8">Dhruva Anantha Datta - SC18B095</text>
</svg>
